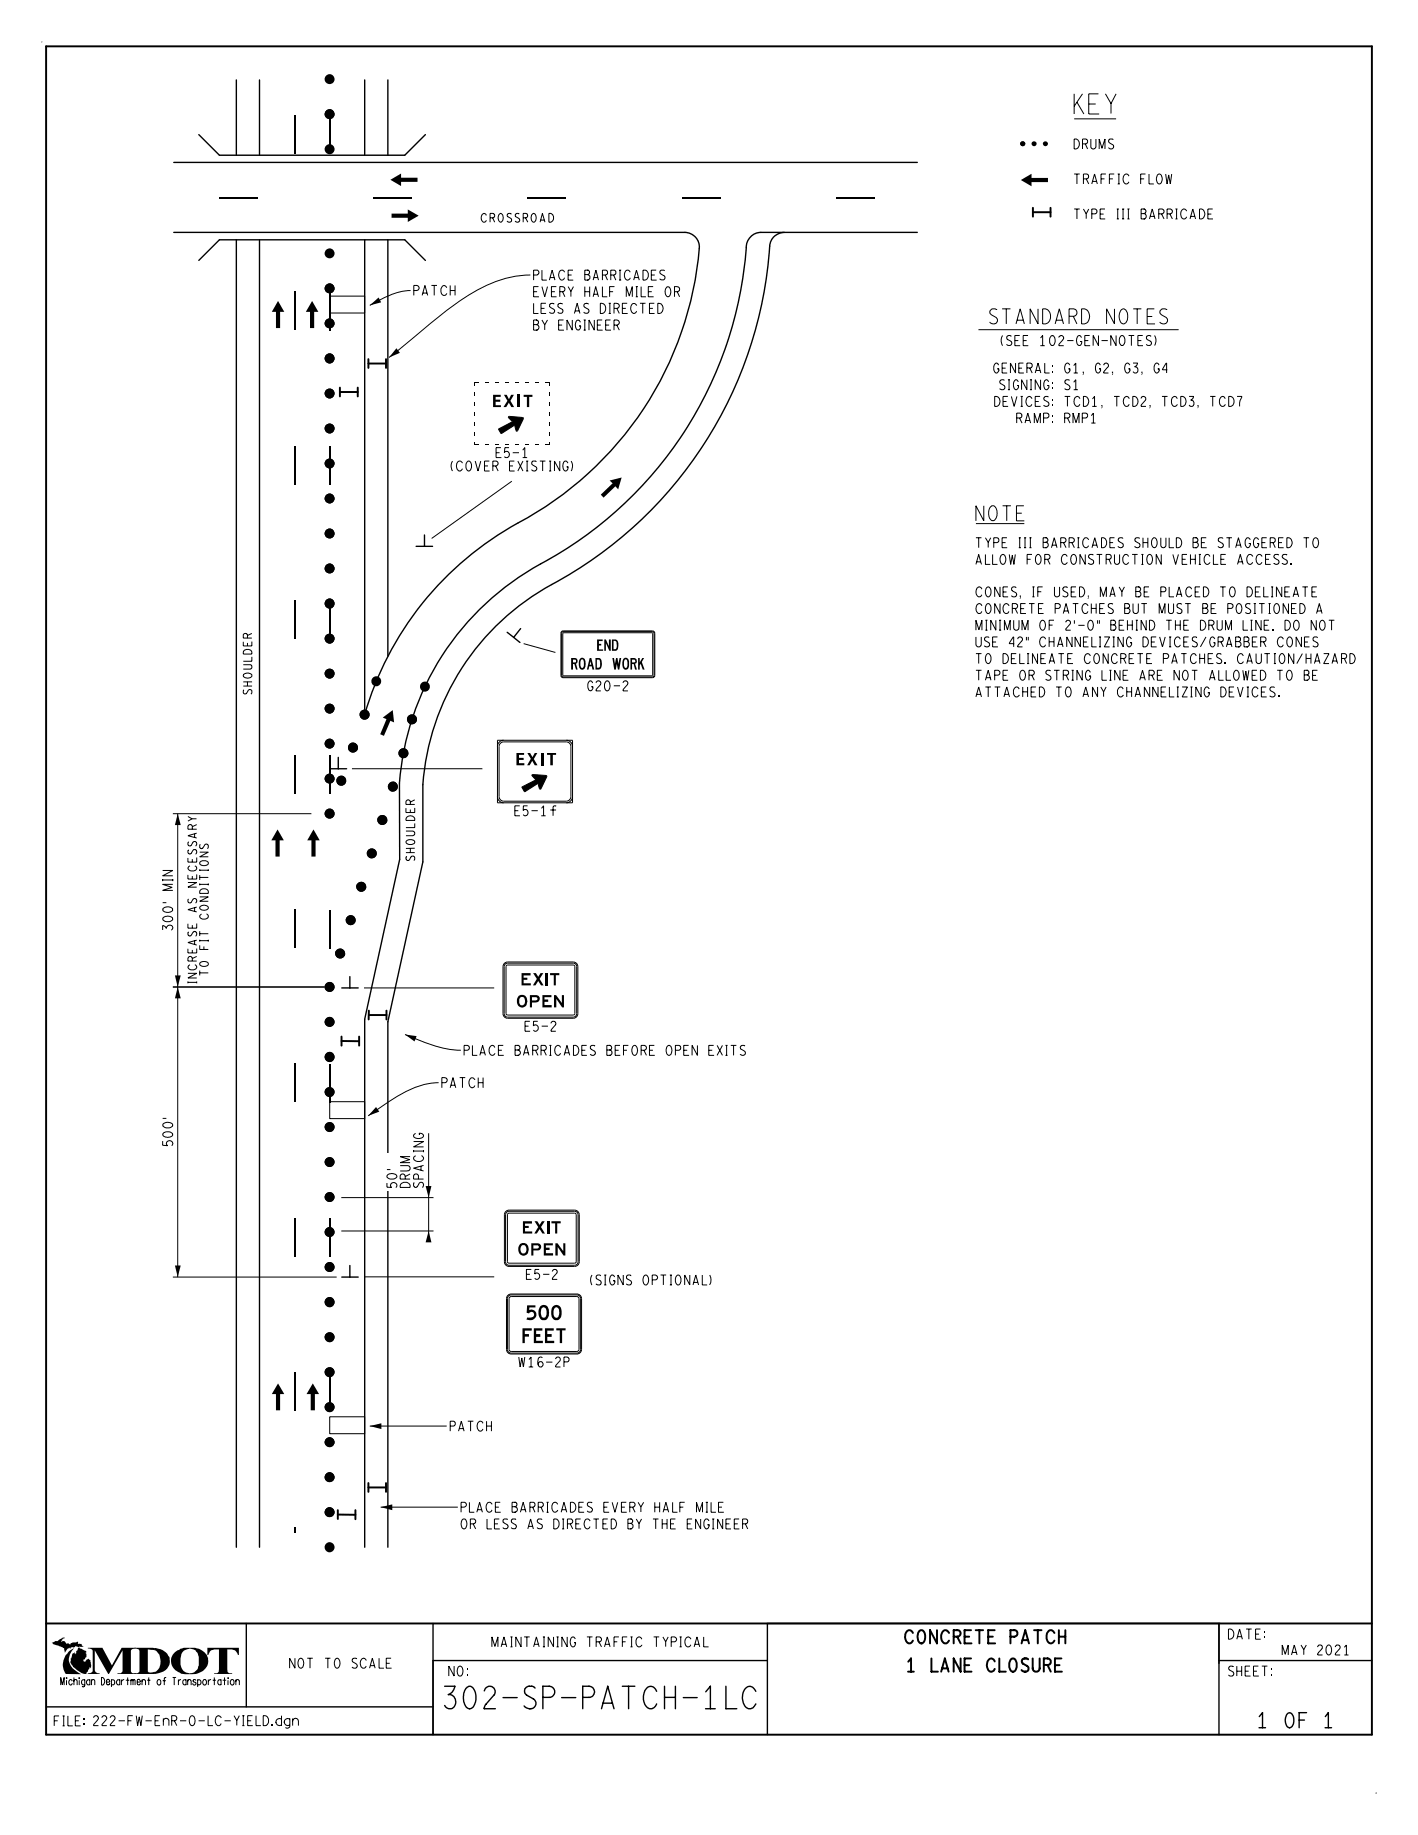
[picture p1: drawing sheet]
<svg xmlns="http://www.w3.org/2000/svg" width="216mm" height="279mm" viewBox="0 0 216 279" stroke-linecap="round" stroke-linejoin="round" font-family="sans-serif">
<g fill="#000">
<path d="M72.1 59.7l.1 .5zM72.1 58.2l.1 .5zM72.4 58.1l.6 .1zM73.9 58.1l.6 .1zM75.5 58.1l.5 .1zM77 58.1l.5 .1zM78.5 58.1l.5 .1zM80 58.1l.5 .1zM81.6 58.1l.5 .1zM83.1 58.1l.5 .1zM83.6 59.7v.5zM83.6 58.2v.5z"/>
<path d="M72.1 67.3l.1 .4zM72.1 65.8l.1 .5zM72.1 64.3l.1 .5zM72.1 62.8l.1 .5zM72.1 61.2l.1 .5zM72.4 67.7h.6zM73.9 67.7h.6zM75.5 67.7h.5zM77 67.7h.5zM78.5 67.7h.5zM80 67.7h.5zM81.6 67.7h.5z"/>
<path d="M83.1 67.7h.5zM83.6 67.3v.4zM83.6 65.8v.5zM83.6 64.3v.5zM83.6 62.8v.5zM83.6 61.2v.5zM44.8 232.5h.1v.9h-.1z"/>
<path d="M59.6 32.5h2.5v-.6l1.6 .9-1.6 1v-.6h-2.5z" fill-rule="evenodd"/>
<path d="M59.4 27.4l1.7-1v.7h2.5v.6h-2.5v.6z" fill-rule="evenodd"/>
<path d="M42.3 45.8l1 1.7h-.6v2.5h-.7v-2.5h-.6z" fill-rule="evenodd"/>
<path d="M47.5 45.8l1 1.7h-.7v2.5h-.6v-2.5h-.6z" fill-rule="evenodd"/>
<path d="M77.5 63.4l2.1 .2 .1 .1-1 1.9-.1-.1-.2-.8-2.1 1.3-.4-.7 2.1-1.1-.6-.6z" fill-rule="evenodd"/>
<path d="M92.8 73.2l1.9-.5-.6 1.8-.4-.5-1.8 1.8-.4-.5 1.8-1.7z" fill-rule="evenodd"/>
<path d="M58.3 109.3l1.5-1.2 .2 1.9-.6-.3-.9 2.3-.6-.2 .9-2.3z" fill-rule="evenodd"/>
<path d="M42.3 126.3l.9 1.7h-.6v2.4h-.7v-2.4h-.6z" fill-rule="evenodd"/>
<path d="M47.7 126.3l1 1.7h-.7v2.4h-.6v-2.4h-.6z" fill-rule="evenodd"/>
<path d="M81 118l2.1 .1 .2 .2-1 1.9-.2-.1-.2-.8-2 1.3-.5-.8 2.2-1.1z" fill-rule="evenodd"/>
<path d="M42.3 210.6l1 1.7h-.6v2.4h-.7v-2.4h-.6z" fill-rule="evenodd"/>
<path d="M47.6 210.6l1 1.7h-.7v2.4h-.6v-2.4h-.6z" fill-rule="evenodd"/>
<path d="M10.4 251.5l.9-.6a2.14 2.14 0 0 0 .1 3.4l.9 .6h-2.3a2.55 2.55 0 0 1 .4-3.4z" fill-rule="evenodd"/>
<path d="M7.9 250.2l.5-.3h.4l.3-.3a.75 .75 0 0 1 .8-.2h-.1a.49 .49 0 0 0-.4 .6l.1-.2v.1h.3l.3 .4a.39 .39 0 0 1 .6 .1l.1-.2 .2-.1h.6l.1-.1h.2v.3a.46 .46 0 0 1 .6 .2l.2 .3-.6-.1v.2a.64 .64 0 0 0-1 0l-.2-.1-.2 .2v-.1l-.3 .1v-.1l-.5 .7-.2-.7h-.1l-.1-.1-.3-.2v.2l-1.1-.5z" fill-rule="evenodd"/>
<path d="M11.9 250.9l.5 .1 .7 .4 .1 .2h-.1v.1l.1 .1v.5l-.3 .3-.2 .1 .1 .3h.2l.1-.3 .4-.1 .3 .2 .1 1.1-.1 .1-.1-.1-.2 .3h-.1v.3l-.2 .2v.2a3.5 3.5 0 0 1-2.3-1.4 .62 .62 0 0 1-.1-.8l-.1-.1 .1-.1 .3-.8h.2l.1-.2v.3l.1-.1-.1 .2 .2-.2v-.3l.3-.1-.1-.1z" fill-rule="evenodd"/>
<path d="M13.4 250.9h2.2l1.4 2.7 1.5-2.7h2.2v.1l-.6 .1-.2 .3v3.1l.2 .2 .6 .1v.1h-2.8v-.1l.6-.1 .2-.2v-3.2l-2.1 3.6h-.1l-2.1-3.6v3a.64 .64 0 0 0 .8 .5v.1h-1.8v-.1l.6-.2 .1-.2v-3l-.1-.3-.6-.1z" fill-rule="evenodd"/>
<path d="M20.5 250.9h3v.3l-1-.1v3.4a.88 .88 0 0 0 1 .1v.3h-3v-.1l.5-.1 .2-.2v-3.1l-.1-.3-.6-.1z" fill-rule="evenodd"/>
<path d="M23.5 250.9a2.2 2.2 0 0 1 2.4 2 1.89 1.89 0 0 1-1.8 1.9l-.6 .1v-.3h.1a1.69 1.69 0 0 0 .7-2.3v-.3l-.5-.6-.3-.2z" fill-rule="evenodd"/>
<path d="M26.6 251.6l.9-.6 .5-.1h.9v.1a1.38 1.38 0 0 0-1.4 1.5 1.68 1.68 0 0 0 1.4 2.3v.1a2.21 2.21 0 0 1-2-.5 1.79 1.79 0 0 1-.3-2.8z" fill-rule="evenodd"/>
<path d="M28.9 250.9a2.56 2.56 0 0 1 2.8 1.5 2.17 2.17 0 0 1-2.5 2.5h-.3v-.1a1.36 1.36 0 0 0 1.4-1.2v-1.3l-.3-.7a1.06 1.06 0 0 0-1.1-.6z" fill-rule="evenodd"/>
<path d="M31.6 250.9h4.8v1.1h-.2l-.2-.4a.78 .78 0 0 0-.7-.5h-.7v3.5a.63 .63 0 0 0 .7 .2v.1h-2.7v-.1l.5-.1 .2-.1v-3.5a1.27 1.27 0 0 0-1.4 .5l-.2 .4h-.1z" fill-rule="evenodd"/>
<circle cx="50.2" cy="17.4" r=".76"/>
<circle cx="50.2" cy="12.1" r=".76"/>
<circle cx="50.2" cy="38.6" r=".76"/>
<circle cx="50.2" cy="22.7" r=".77"/>
<circle cx="155.7" cy="21.9" r=".38"/>
<circle cx="157.5" cy="21.9" r=".38"/>
<circle cx="159.2" cy="21.9" r=".38"/>
<circle cx="50.2" cy="49.2" r=".76"/>
<circle cx="50.2" cy="43.9" r=".76"/>
<circle cx="50.2" cy="59.9" r=".75"/>
<circle cx="50.2" cy="54.6" r=".77"/>
<circle cx="50.2" cy="75.9" r=".76"/>
<circle cx="50.2" cy="70.6" r=".75"/>
<circle cx="50.2" cy="65.2" r=".75"/>
<circle cx="50.2" cy="86.6" r=".76"/>
<circle cx="50.2" cy="81.2" r=".76"/>
<circle cx="50.2" cy="97.2" r=".75"/>
<circle cx="50.2" cy="91.9" r=".77"/>
<circle cx="50.2" cy="113.2" r=".76"/>
<circle cx="50.2" cy="118.6" r=".76"/>
<circle cx="50.2" cy="107.9" r=".75"/>
<circle cx="50.2" cy="102.6" r=".75"/>
<circle cx="52" cy="118.9" r=".76"/>
<circle cx="53.7" cy="113.8" r=".77"/>
<circle cx="55.5" cy="108.8" r=".77"/>
<circle cx="57.3" cy="103.7" r=".76"/>
<circle cx="59.8" cy="119.8" r=".77"/>
<circle cx="61.4" cy="114.7" r=".76"/>
<circle cx="62.7" cy="109.5" r=".75"/>
<circle cx="62.7" cy="109.5" r=".76"/>
<circle cx="64.7" cy="104.5" r=".77"/>
<circle cx="50.2" cy="123.9" r=".77"/>
<circle cx="50.2" cy="123.9" r=".76"/>
<circle cx="55" cy="135" r=".76"/>
<circle cx="56.6" cy="129.9" r=".76"/>
<circle cx="58.2" cy="124.9" r=".76"/>
<circle cx="50.2" cy="150.3" r=".76"/>
<circle cx="50.2" cy="155.6" r=".76"/>
<circle cx="50.2" cy="150.3" r=".77"/>
<circle cx="51.8" cy="145.2" r=".76"/>
<circle cx="53.4" cy="140.1" r=".76"/>
<circle cx="50.2" cy="166.3" r=".75"/>
<circle cx="50.2" cy="176.9" r=".75"/>
<circle cx="50.2" cy="171.6" r=".75"/>
<circle cx="50.2" cy="160.9" r=".77"/>
<circle cx="50.2" cy="182.3" r=".76"/>
<circle cx="50.2" cy="192.9" r=".76"/>
<circle cx="50.2" cy="187.6" r=".76"/>
<circle cx="50.2" cy="198.3" r=".77"/>
<circle cx="50.2" cy="219.6" r=".76"/>
<circle cx="50.2" cy="208.9" r=".75"/>
<circle cx="50.2" cy="214.3" r=".75"/>
<circle cx="50.2" cy="203.6" r=".75"/>
<circle cx="50.2" cy="230.2" r=".76"/>
<circle cx="50.2" cy="224.9" r=".76"/>
<circle cx="50.2" cy="235.6" r=".77"/>
</g>
<g fill="none" stroke="#000" stroke-width=".3">
<path d="M7 7.1h201.9v257h-201.9zM157.3 32.3h2.6M157.3 31.6v1.4M159.9 31.6v1.4M51.8 59.7h2.7M51.8 59v1.4M54.5 59v1.4M56.1 54.7v1.3M56.1 55.4h2.7M58.8 54.7v1.3M52 158.5h2.7M52 157.8v1.4"/>
<path d="M54.7 157.8v1.4M56.2 154.6h2.6M56.2 153.9l-.1 1.3M58.8 153.9v1.3M51.4 230.6h2.7M51.4 229.9v1.4M54.1 229.9v1.4M56.1 226.5h2.7M56.1 225.8v1.4M58.8 225.8v1.4M7 247.2h201.9"/>
</g>
<g fill="none" stroke="#000" stroke-width=".21">
<path d="M36 12.2v11.4M39.5 12.2v11.4M55.5 12.2v11.4M59.1 12.2v11.4M26.5 35.4h77.8a2.24 2.24 0 0 1 2.2 2.4 52.6 52.6 0 0 1-28.8 42.5 48.6 48.6 0 0 0-22.2 28.5v-72.3M26.5 24.7h113.2M30.3 20.5l3.1 3.1h28.2l3.2-3.1M30.3 39.7l3.1-3.2h28.2l3.2 3.2M36 36.5v199.1M39.5 36.5v199.1M59.1 36.5v63.4M119.4 35.4a2.23 2.23 0 0 0-2.2 2.1 63.5 63.5 0 0 1-34.4 52.2 37.9 37.9 0 0 0-18.4 29.8v11.7l-5.3 24.4v80"/>
<path d="M139.7 35.4h-23.8a2.29 2.29 0 0 0-2.3 2.3 59.8 59.8 0 0 1-32.6 48.9 41.5 41.5 0 0 0-20.2 32.6l.1 11.6-5.4 24.4v80.4M63.4 83.2h2.5M64.6 81.5v1.7M77.2 96.3l1 .7M78.2 97l1 .8M79.3 95.7l-1.1 1.3M50.3 117.1h2.5M51.5 115.3v1.8M52 150.4h2.5M53.3 148.7v1.7M52 194.5h2.5M53.3 192.7v1.8"/>
<path d="M7 259.9h58.9M37.5 247.2v12.7M65.9 247.2v16.9M65.9 252.8h50.9M185.6 247.2v16.9M185.6 252.8h23.3M185.7 247.2h-68.9v16.9"/>
</g>
<g fill="none" stroke="#000" stroke-width=".15">
<path d="M6.4 6.4h-.1M77.5 63.4l2.1 .2 .1 .1-.9 1.9-.2-.1-.2-.8-2.1 1.3-.4-.7 2.1-1.1-.6-.6zM77.9 73.3l-12.2 8.7M79.7 98l4.9 1.3M85.6 96.1h13.9l.2 .3-.1 6.6-.3 .2-13.7-.1-.2-.2v-6.5zM85.6 96.2h13.9l.1 6.7-.3 .2-13.7-.1zM85.7 96.3h13.6l.1 6.6h-13.7zM53.6 117.1h19.8M75.7 112.7h11.5v9.5h-11.5zM76.2 113.2l.5-.2h9.5a.71 .71 0 0 1 .7 .7v7.6a.71 .71 0 0 1-.7 .7h-9.5a.71 .71 0 0 1-.7-.7v-7.6zM76.7 112.7a.95 .95 0 0 0-1 1M81 118l2.1 .1 .2 .2-1 1.8h-.2l-.2-.8-2 1.3-.5-.8 2.2-1.1z"/>
<path d="M86.2 112.7a.95 .95 0 0 1 1 1M75.7 121.3a.95 .95 0 0 0 1 .9M87.2 121.3a.95 .95 0 0 1-1 .9M55.4 150.4h19.8M55.4 194.4h19.8M209.6 273h-.1"/>
</g>
<g fill="none" stroke="#000" stroke-width=".18">
<path d="M44.9 17.6v5.8M50.2 17.6v5.8M33.3 30.1h5.9M56.8 30.1h5.9M80.3 30.1h5.9M103.9 30.1h5.8M127.4 30.1h5.8M44.9 44.4v5.9M50.2 44.5v5.9M44.9 67.9v5.9M50.2 68v5.9M44.9 91.4v5.9"/>
<path d="M50.2 91.5v5.9M44.9 114.9v5.9M50.2 115v5.9M44.9 138.4v5.9M50.2 138.5v5.9M44.9 162v5.8M50.2 162v5.9M44.9 185.5v5.8M50.2 185.6v5.8M44.9 209v5.8M50.2 209.1v5.8"/>
</g>
<path d="M24.7 170.2h1.7v4.3h-1.7z" fill="#fff"/>
<g fill="none" stroke="#000" stroke-width=".15">
<path d="M50.2 45.1h5.3v2.6h-5.3zM62.5 44.2a13.5 13.5 0 0 0-6.2 2.3M80.8 41.9a19.8 19.8 0 0 0-11.4 4.4l-2.6 2-7.6 6.1M26.3 150.3h23.1M27.1 150.3v44.2M61.7 157.5a23.4 23.4 0 0 0 8.5 2.4M76.8 146.7l.5-.2h10a.71 .71 0 0 1 .7 .7v7.1a.71 .71 0 0 1-.7 .7h-10a.71 .71 0 0 1-.7-.7v-7.1zM77 146.7h10.6l.2 .5-.1 7.4-.4 .3-10.3-.1-.2-.5v-7.1zM77.1 147h10.4v7.5h-10.4zM50.2 167.7h5.3v2.6h-5.3zM66.8 164.9a14.8 14.8 0 0 0-8 3.1l-2.7 1.9M26.3 194.5h25"/>
<path d="M77 184.5l.5-.2h10a.71 .71 0 0 1 .7 .7v7.1a.71 .71 0 0 1-.7 .7h-10a.71 .71 0 0 1-.7-.7v-7.1zM77.2 184.5h10.6l.2 .5v7.4l-.5 .3-10.3-.1-.2-.5v-7.1zM77.3 197.2l.5-.2h10a.71 .71 0 0 1 .7 .7v7.8a.71 .71 0 0 1-.7 .7h-10a.71 .71 0 0 1-.7-.7v-7.8zM77.3 184.8h10.4v7.5h-10.4zM77.3 197.4l.5-.2h10.3l.3 .5-.1 8-.5 .3-10.3-.1-.2-.4zM77.7 197.5h10.3l.2 .2-.1 7.9-.3 .2-10.1-.1-.2-.2v-7.8zM50.2 215.7h5.3v2.6h-5.3zM56.3 217.1h11.7M58 229.5h11.7"/>
</g>
<g fill="#000">
<path d="M56.3 46.5l1.3-1.2 .4 .7zM60.4 53l.5 .7-1.7 .7zM27.1 150.3l.4 1.7h-.9zM61.7 157.5l1.7 .3-.3 .8zM57.3 168.6l.4 .7-1.6 .6zM26.6 192.7h.9l-.4 1.8zM56.3 217.1l1.8-.4v.9zM58 229.5l1.7-.4v.8z"/>
<path d="M155.4 27.4l1.7-.9v.6h2.5v.6h-2.5v.7z" fill-rule="evenodd"/>
</g>
<path d="M162.5 13.3h8.5v5h-8.5z" fill="#fff"/>
<path d="M163.5 18.1h6.4" fill="none" stroke="#000" stroke-width=".15"/>
<g fill="#fff">
<path d="M62.4 172h2.6v9.3h-2.6z"/>
<path d="M60.4 173.8h2.6v7.5h-2.6z"/>
<path d="M58.4 175.7h2.5v5.6h-2.5z"/>
</g>
<path d="M65.3 172.5v15.7M52 187.4h14M52 182.4h14" fill="none" stroke="#000" stroke-width=".15"/>
<path d="M65.3 187.4l.4 1.8h-.9zM64.8 180.6h.9l-.4 1.8z" fill="#000"/>
<path d="M24.7 132.5h1.7v9.2h-1.7z" fill="#fff"/>
<path d="M149 50.2h30.5M26.3 123.9h21.1M27.1 123.9v26.4M26.3 150.3h23.1" fill="none" stroke="#000" stroke-width=".15"/>
<path d="M27.1 123.9l.4 1.7h-.9zM26.6 148.5h.9l-.4 1.8z" fill="#000"/>
<path d="M147.8 76.2h8.9v3.8h-8.9z" fill="#fff"/>
<path d="M148.6 79.7h7.4" fill="none" stroke="#000" stroke-width=".15"/>
<g fill="#fff">
<path d="M148.1 83.9h49.1v2.5h-49.1z"/>
<path d="M148.1 81.4h53.2v2.5h-53.2z"/>
<path d="M148.1 104.1h47.2v2.5h-47.2z"/>
<path d="M148.1 101.6h54.8v2.5h-54.8z"/>
<path d="M148.1 99h58.7v2.5h-58.7z"/>
<path d="M148.1 96.5h54.8v2.5h-54.8z"/>
<path d="M148.1 93.9h55.6v2.5h-55.6z"/>
<path d="M148.1 91.4h53.7v2.5h-53.7z"/>
<path d="M148.1 88.9h54.7v2.5h-54.7z"/>
</g>
<text font-size="3.4" x="67.7" y="260.2">302-SP-PATCH-1LC</text>
<text font-size="3" x="163.5" y="17.3">KEY</text>
<g font-size="2.3">
<text x="150.7" y="49.3">STANDARD NOTES</text>
<text x="148.6" y="79.3">NOTE</text>
<text x="80.1" y="201">500</text>
<text x="79.5" y="204.5">FEET</text>
<text x="191.6" y="263.1">1 OF 1</text>
</g>
<g font-size="2">
<text x="131" y="250.2">CONCRETE PATCH</text>
<text x="131.7" y="254.5">1 LANE CLOSURE</text>
</g>
<g font-size="1.9">
<text x="74.7" y="62">EXIT</text>
<text x="78.3" y="116.5">EXIT</text>
<text x="78.7" y="153.4">OPEN</text>
<text x="79.4" y="150">EXIT</text>
<text x="78.9" y="191.2">OPEN</text>
<text x="79.6" y="187.8">EXIT</text>
</g>
<g font-size="1.8">
<text x="87" y="101.9">ROAD WORK</text>
<text x="90.9" y="99.1">END</text>
</g>
<g font-size="1.5">
<text x="163.5" y="22.7">DRUMS</text>
<text x="163.5" y="28">TRAFFIC FLOW</text>
<text x="163.5" y="33.3">TYPE III BARRICADE</text>
<text x="63" y="45">PATCH</text>
<text x="81.3" y="47.7">LESS AS DIRECTED</text>
<text x="81.3" y="45.2">EVERY HALF MILE OR</text>
<text x="81.3" y="42.6">PLACE BARRICADES</text>
<text x="81.3" y="50.3">BY ENGINEER</text>
<text x="152.4" y="52.6">(SEE 102-GEN-NOTES)</text>
<text x="151.3" y="56.8">GENERAL: G1, G2, G3, G4</text>
<text x="152.2" y="59.3">SIGNING: S1</text>
<text x="151.4" y="61.9">DEVICES: TCD1, TCD2, TCD3, TCD7</text>
<text x="154.1" y="64.4">RAMP: RMP1</text>
<text x="68.7" y="71.7">(COVER EXISTING)</text>
<text x="75.5" y="69.7">E5-1</text>
<text x="148.6" y="83.4">TYPE III BARRICADES SHOULD BE STAGGERED TO</text>
<text x="148.6" y="85.9">ALLOW FOR CONSTRUCTION VEHICLE ACCESS.</text>
<text x="148.6" y="96">MINIMUM OF 2'-0&quot; BEHIND THE DRUM LINE. DO NOT</text>
<text x="148.6" y="93.4">CONCRETE PATCHES BUT MUST BE POSITIONED A</text>
<text x="148.6" y="90.9">CONES, IF USED, MAY BE PLACED TO DELINEATE</text>
<text x="148.6" y="101">TO DELINEATE CONCRETE PATCHES. CAUTION/HAZARD</text>
<text x="148.6" y="98.5">USE 42&quot; CHANNELIZING DEVICES/GRABBER CONES</text>
<text x="89.5" y="105.2">G20-2</text>
<text x="148.6" y="106.1">ATTACHED TO ANY CHANNELIZING DEVICES.</text>
<text x="148.6" y="103.6">TAPE OR STRING LINE ARE NOT ALLOWED TO BE</text>
<text x="78.4" y="124.2">E5-1f</text>
<text x="26.3" y="133.3" transform="rotate(-90 26.3 133.3)">N</text>
<text x="26.3" y="141.6" transform="rotate(-90 26.3 141.6)">300' MI</text>
<text x="70.7" y="160.7">PLACE BARRICADES BEFORE OPEN EXITS</text>
<text x="79.9" y="157">E5-2</text>
<text x="67.3" y="165.6">PATCH</text>
<text x="26.3" y="174.4" transform="rotate(-90 26.3 174.4)">500'</text>
<text x="64.5" y="174.6" transform="rotate(-90 64.5 174.6)">NG</text>
<text x="60.4" y="180.8" transform="rotate(-90 60.4 180.8)">50'</text>
<text x="62.5" y="180.8" transform="rotate(-90 62.5 180.8)">DRUM</text>
<text x="64.5" y="180.8" transform="rotate(-90 64.5 180.8)">SPACI</text>
<text x="80.1" y="194.8">E5-2</text>
<text x="89.9" y="195.7">(SIGNS OPTIONAL)</text>
<text x="79" y="208.1">W16-2P</text>
<text x="68.5" y="217.9">PATCH</text>
<text x="70.2" y="232.8">OR LESS AS DIRECTED BY THE ENGINEER</text>
<text x="70.2" y="230.2">PLACE BARRICADES EVERY HALF MILE</text>
<text x="74.9" y="250.8">MAINTAINING TRAFFIC TYPICAL</text>
<text x="187" y="249.6">DATE:</text>
<text x="194.6" y="252">MAY 2021</text>
<text x="41.9" y="254">NOT TO SCALE</text>
<text x="68.3" y="255.2">NO:</text>
<text x="187" y="255.2">SHEET:</text>
<text x="8.3" y="262.8">FILE:222-FW-EnR-O-LC-YIELD.dgn</text>
</g>
<g font-size="1.3">
<text x="73.3" y="33.8">CROSSROAD</text>
<text x="38.4" y="105.7" transform="rotate(-90 38.4 105.7)">SHOULDER</text>
<text x="63.2" y="131" transform="rotate(-90 63.2 131)">SHOULDER</text>
<text x="30" y="135.1" transform="rotate(-90 30 135.1)">NECESSARY</text>
<text x="30" y="138.9" transform="rotate(-90 30 138.9)">AS</text>
<text x="31.7" y="140" transform="rotate(-90 31.7 140)">CONDITIONS</text>
<text x="30" y="149.7" transform="rotate(-90 30 149.7)">INCREASE</text>
<text x="31.7" y="148.5" transform="rotate(-90 31.7 148.5)">TO</text>
<text x="31.7" y="144.6" transform="rotate(-90 31.7 144.6)">FIT</text>
</g>
<text font-size="1.1" x="9.2" y="256.6">Michigan Department of Transportation</text>
</svg>
